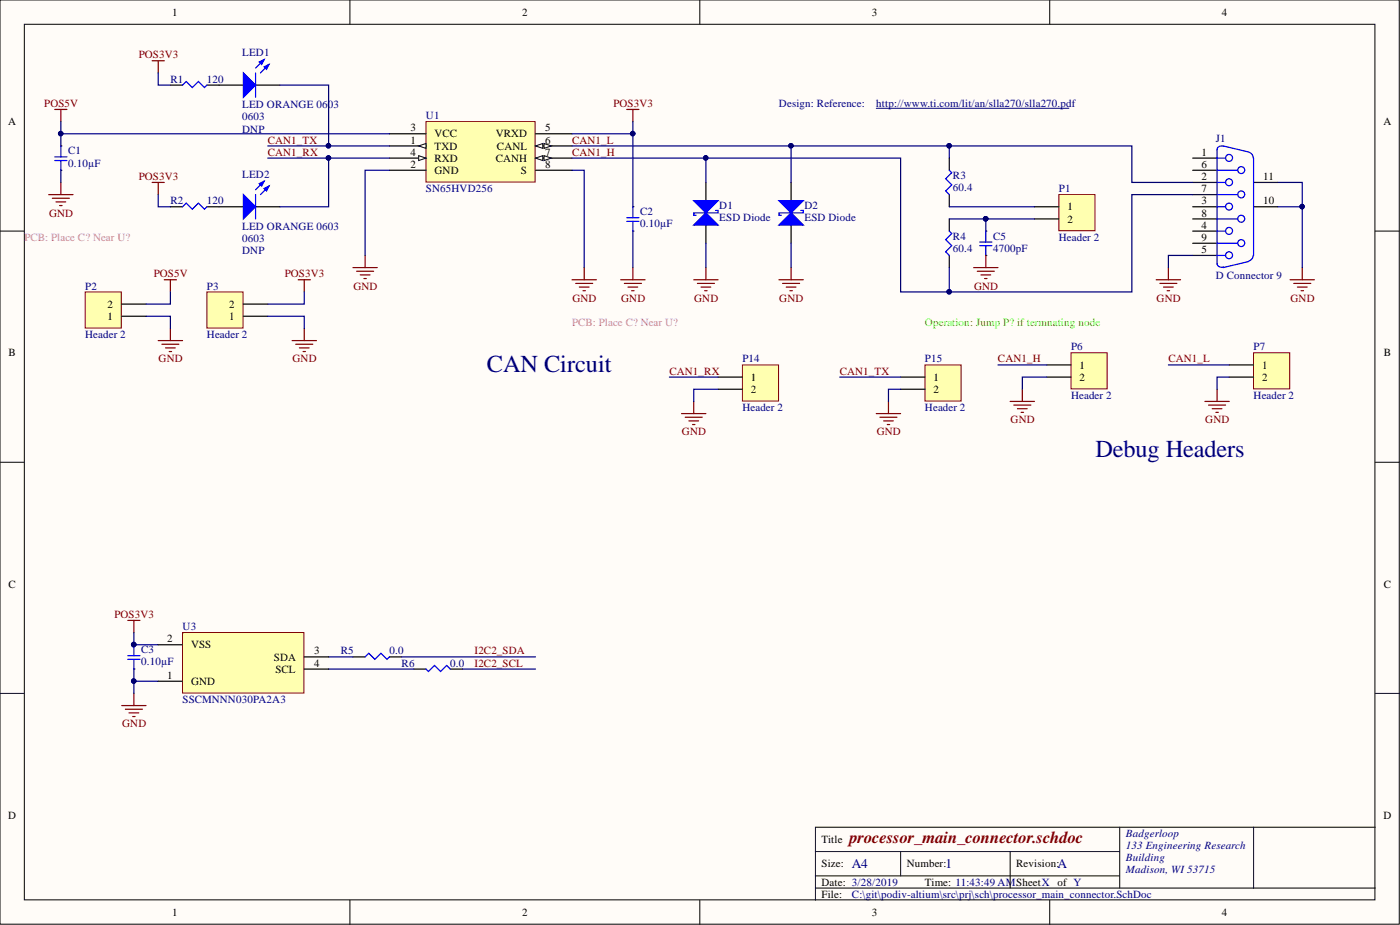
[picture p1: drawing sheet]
<svg xmlns="http://www.w3.org/2000/svg" width="292mm" height="193mm" viewBox="0 0 292 193" stroke-linecap="round" stroke-linejoin="round" font-family="sans-serif">
<g fill="#fffcf8" stroke="#000" stroke-width=".21">
<path d="M0 0h291.9v192.8h-291.9z"/>
<path d="M5.1 5.1h281.8v182.6h-281.8z"/>
</g>
<g fill="none" stroke="#000" stroke-width=".21">
<path d="M73 0v5.1M146 0v5.1M219 0v5.1M0 48.2h5.1M286.9 48.2h5.1M0 96.4h5.1M286.9 96.4h5.1M0 144.7h5.1M286.9 144.7h5.1M170.1 177.6h63.5M187.9 177.6v5.1M210.8 177.6v7.7"/>
<path d="M233.6 172.6v12.7M261.5 172.6h-91.4v15.2M286.9 172.6h-25.4v12.7M73 187.8v5.1M146 187.8v5.1M170.1 185.3h116.8M170.1 182.7h63.5M219 187.8v5.1"/>
</g>
<g fill="none" stroke="#00f" stroke-width=".25">
<path d="M253.9 38.1h1.8M253.9 33h1.8M253.9 35.5h4.3M253.9 31.2v23.9M255.2 30.4l5.3 1.3M255.3 30.5a.93 .93 0 0 0-1.4 .8M260.6 31.8a1.23 1.23 0 0 1 .9 1.2M261.5 33v20.3M253.9 43.1h1.8M253.9 48.2h1.8M253.9 40.6h4.3M253.9 53.3h1.8"/>
<path d="M253.9 45.7h4.3M253.9 50.7h4.3M253.9 55a.99 .99 0 0 0 1.4 .7M260.5 54.6l-5.3 1.2M261.5 53.3a1.23 1.23 0 0 1-.9 1.1"/>
<circle cx="256.4" cy="32.9" r=".72"/>
<circle cx="256.4" cy="38" r=".72"/>
<circle cx="259" cy="35.5" r=".72"/>
<circle cx="256.4" cy="53.2" r=".72"/>
<circle cx="256.4" cy="48.2" r=".72"/>
<circle cx="256.4" cy="43.1" r=".72"/>
<circle cx="259" cy="50.7" r=".72"/>
<circle cx="259" cy="45.6" r=".72"/>
<circle cx="259" cy="40.6" r=".72"/>
</g>
<path d="M248.9 33h5M248.9 38.1h5M248.9 35.5h5M261.5 38.1h5.1M248.9 43.1h5M248.9 48.2h5M248.9 53.3h5M248.9 40.6h5M248.9 45.7h5M248.9 50.7h5M261.5 43.1h5.1" fill="none" stroke="#000" stroke-width=".25"/>
<path d="M88.9 25.4h22.8v12.6h-22.8z" fill="#ffffb0" stroke="#800000" stroke-width=".21"/>
<path d="M81.3 30.4h7.6" fill="none" stroke="#000" stroke-width=".25"/>
<path d="M87.4 30.4l1.5-.5v1.1z" fill="#fffcf8"/>
<path d="M87.4 30.4l1.5-.5v1.1z" fill="none" stroke="#000" stroke-width=".21"/>
<path d="M81.3 35.5h7.6M81.3 27.9h7.6M81.3 33h7.6" fill="none" stroke="#000" stroke-width=".25"/>
<path d="M87.4 32.5l1.5 .5-1.5 .5z" fill="#fffcf8"/>
<path d="M87.4 32.5l1.5 .5-1.5 .5z" fill="none" stroke="#000" stroke-width=".21"/>
<path d="M111.7 27.9h7.6M111.7 30.4h7.6" fill="none" stroke="#000" stroke-width=".25"/>
<path d="M111.7 30.4l1.6-.5v1.1z" fill="#fffcf8"/>
<path d="M111.7 30.4l1.6-.5v1.1z" fill="none" stroke="#000" stroke-width=".21"/>
<path d="M113.5 29.9l1.5 .5-1.5 .6z" fill="#fffcf8"/>
<path d="M113.5 29.9l1.5 .5-1.5 .6z" fill="none" stroke="#000" stroke-width=".21"/>
<path d="M111.7 33h7.6" fill="none" stroke="#000" stroke-width=".25"/>
<path d="M111.7 33l1.6-.5v1z" fill="#fffcf8"/>
<path d="M111.7 33l1.6-.5v1z" fill="none" stroke="#000" stroke-width=".21"/>
<path d="M113.5 32.5l1.5 .5-1.5 .5z" fill="#fffcf8"/>
<path d="M113.5 32.5l1.5 .5-1.5 .5z" fill="none" stroke="#000" stroke-width=".21"/>
<path d="M35.6 17.8h2.5M43.2 17.8h2.5M12.7 30.4h.1M12.7 35.5h.1M111.7 35.5h7.6M147.3 38.1v5M35.6 43.1h2.5M43.2 43.1h2.5M147.3 45.7v5" fill="none" stroke="#000" stroke-width=".25"/>
<g fill="none" stroke="#800000" stroke-width=".25">
<path d="M31.7 12.7h2.6M33 12.7v2.5M11.4 22.8h2.6M12.7 22.8v2.6M12.7 38.1v2.5M31.7 38.1h2.6M33 38.1v2.5M10.2 40.6h5M10.9 41.4h3.6M11.7 42.1h2M12.4 42.9h.6M73.6 55.8h5.1"/>
<path d="M74.4 56.6h3.6M75.2 57.3h2M75.9 58.1h.5M76.2 53.3v2.5M119.3 58.4h5.1M120.1 59.1h3.6M120.9 59.9h2M121.9 55.8v2.6M121.6 60.6h.5"/>
</g>
<path d="M38.1 17.8l.8-.8 1.2 1.3 1.3-1.3 1.3 1.3 .5-.5M11.4 33.5h2.6M11.4 32.7h2.6M12.7 30.4v2.3M12.7 33.5v2M38.1 43.1l.8-.7 1.2 1.2 1.3-1.2 1.3 1.2 .5-.5" fill="none" stroke="#00f" stroke-width=".25"/>
<path d="M144.7 46.9l2.6-2.5 2.5 2.5z" fill="#00f"/>
<path d="M144.7 46.9l2.6-2.5 2.5 2.5zM149.3 43.9h.5v.5h-5.1v.5h.5" fill="none" stroke="#00f" stroke-width=".25"/>
<path d="M144.7 41.9h5.1l-2.5 2.5z" fill="#00f"/>
<path d="M144.7 41.9h5.1l-2.5 2.5z" fill="none" stroke="#00f" stroke-width=".25"/>
<path d="M165.1 38.1v5M165.1 45.7v5" fill="none" stroke="#000" stroke-width=".25"/>
<path d="M162.5 46.9l2.6-2.5 2.5 2.5z" fill="#00f"/>
<path d="M162.5 46.9l2.6-2.5 2.5 2.5zM167.1 43.9h.5v.5h-5.1v.5h.5" fill="none" stroke="#00f" stroke-width=".25"/>
<path d="M162.5 41.9h5.1l-2.5 2.5z" fill="#00f"/>
<path d="M130.8 46.2h2.5M130.8 45.4h2.5M132 43.1v2.3M132 46.2v2M162.5 41.9h5.1l-2.5 2.5z" fill="none" stroke="#00f" stroke-width=".25"/>
<path d="M132 43.1h.1M132 48.2h.1" fill="none" stroke="#000" stroke-width=".25"/>
<path d="M130.8 22.8h2.5M132 22.8v2.6M144.7 58.4h5.1M145.5 59.1h3.6M146.3 59.9h2M147.3 55.8v2.6M162.5 58.4h5.1M163.3 59.1h3.5M164 59.9h2.1M165.1 55.8v2.6M147 60.6h.5M164.8 60.6h.5" fill="none" stroke="#800000" stroke-width=".25"/>
<path d="M220.9 40.6h7.6v7.5h-7.6z" fill="#ffffb0" stroke="#800000" stroke-width=".21"/>
<path d="M198.1 33v2.5M198.1 40.6v2.5M198.1 45.7v2.5M198.1 53.3v2.5M205.7 48.2h.1M205.7 53.3h.1M215.8 43.1h5.1M215.8 45.7h5.1" fill="none" stroke="#000" stroke-width=".25"/>
<path d="M198.1 35.5l.5 .5-1.3 1.3 1.3 1.3-1.3 1.2 .8 .8M198.1 48.2l.5 .5-1.3 1.3 1.3 1.3-1.3 1.2 .8 .8M204.4 51.3h2.6M204.4 50.5h2.6M205.7 48.2v2.3M205.7 51.3v2" fill="none" stroke="#00f" stroke-width=".25"/>
<path d="M203.1 55.8h5.1M203.9 56.6h3.6M204.7 57.3h2M205.4 58.1h.5M205.7 53.3v2.5M241.2 58.4h5.1M242 59.1h3.6M242.8 59.9h2M243.8 55.8v2.6M243.5 60.6h.5" fill="none" stroke="#800000" stroke-width=".25"/>
<path d="M182.8 22.6h40.2" fill="none" stroke="#000080" stroke-width=".21"/>
<path d="M43.2 60.9h7.5v7.5h-7.5z" fill="#ffffb0" stroke="#800000" stroke-width=".21"/>
<path d="M50.8 66h5.1M50.8 63.4h5.1" fill="none" stroke="#000" stroke-width=".25"/>
<path d="M17.8 60.9h7.5v7.5h-7.5z" fill="#ffffb0" stroke="#800000" stroke-width=".21"/>
<path d="M25.4 66h5.1M25.4 63.4h5.1" fill="none" stroke="#000" stroke-width=".25"/>
<g fill="none" stroke="#800000" stroke-width=".25">
<path d="M34.3 58.4h2.5M35.6 58.4v2.5M62.2 58.4h2.6M63.5 58.4v2.5M33 71.1h5.1M33.8 71.8h3.5M34.5 72.6h2.1M35.3 73.3h.5M35.6 68.5v2.6M60.9 71.1h5.1M61.7 71.8h3.6M62.5 72.6h2"/>
<path d="M63.2 73.3h.5M63.5 68.5v2.6"/>
</g>
<path d="M261.5 73.6h7.6v7.5h-7.6z" fill="#ffffb0" stroke="#800000" stroke-width=".21"/>
<path d="M256.5 76.1h5M256.5 78.7h5" fill="none" stroke="#000" stroke-width=".25"/>
<path d="M223.5 73.6h7.5v7.5h-7.5z" fill="#ffffb0" stroke="#800000" stroke-width=".21"/>
<path d="M218.4 76.1h5.1M218.4 78.7h5.1" fill="none" stroke="#000" stroke-width=".25"/>
<path d="M210.8 83.7h5M211.5 84.5h3.6M212.3 85.3h2M213 86h.6M213.3 81.2v2.5M251.4 83.7h5.1M252.2 84.5h3.5M252.9 85.3h2M253.7 86h.5M253.9 81.2v2.5" fill="none" stroke="#800000" stroke-width=".25"/>
<path d="M193 76.1h7.5v7.6h-7.5z" fill="#ffffb0" stroke="#800000" stroke-width=".21"/>
<path d="M187.9 78.7h5.1M187.9 81.2h5.1" fill="none" stroke="#000" stroke-width=".25"/>
<path d="M154.9 76.1h7.5v7.6h-7.5z" fill="#ffffb0" stroke="#800000" stroke-width=".21"/>
<path d="M45.7 17.8h5.1M53.3 17.8h5.1M149.8 78.7h5.1M149.8 81.2h5.1" fill="none" stroke="#000" stroke-width=".25"/>
<g fill="none" stroke="#800000" stroke-width=".25">
<path d="M129.5 58.4h5.1M130.3 59.1h3.5M131 59.9h2.1M132 55.8v2.6M269.2 58.4h5M269.9 59.1h3.6M270.7 59.9h2M271.7 55.8v2.6M131.8 60.6h.5M271.5 60.6h.5M142.2 86.3h5.1M143 87h3.5"/>
<path d="M143.7 87.8h2.1M144.5 88.6h.5M144.7 83.7v2.6M182.8 86.3h5.1M183.6 87h3.5M184.4 87.8h2M185.1 88.6h.5M185.4 83.7v2.6"/>
</g>
<path d="M50.8 15.2l2.5 2.6-2.5 2.5z" fill="#00f"/>
<path d="M50.8 15.2l2.5 2.6-2.5 2.5zM55.1 12.4l-1.8 1.8M56.1 13.4l-1.8 1.8" fill="none" stroke="#00f" stroke-width=".25"/>
<path d="M55.1 13.9l1-.5-.5 1.1z" fill="#00f"/>
<path d="M55.1 13.9l1-.5-.5 1.1z" fill="none" stroke="#00f" stroke-width=".25"/>
<path d="M54.1 12.9l1-.5-.5 1z" fill="#00f"/>
<path d="M53.3 15.2v5.1M54.1 12.9l1-.5-.5 1z" fill="none" stroke="#00f" stroke-width=".25"/>
<path d="M45.7 43.1h5.1M53.3 43.1h5.1" fill="none" stroke="#000" stroke-width=".25"/>
<path d="M50.8 40.6l2.5 2.5-2.5 2.6z" fill="#00f"/>
<path d="M55.1 37.8l-1.8 1.8M56.1 38.8l-1.8 1.8M50.8 40.6l2.5 2.5-2.5 2.6z" fill="none" stroke="#00f" stroke-width=".25"/>
<path d="M55.1 39.3l1-.5-.5 1z" fill="#00f"/>
<path d="M55.1 39.3l1-.5-.5 1z" fill="none" stroke="#00f" stroke-width=".25"/>
<path d="M54.1 38.3l1-.5-.5 1z" fill="#00f"/>
<path d="M54.1 38.3l1-.5-.5 1zM53.3 40.6v5.1M26.7 137.5h2.5M26.7 136.8h2.5M27.9 134.5v2.3M27.9 137.5v2.1M76.2 137l.7-.7 1.3 1.2 1.3-1.2 1.3 1.2 .5-.5M88.9 139.6l.5 .5 1.3-1.3 1.2 1.3 1.3-1.3 .8 .8" fill="none" stroke="#00f" stroke-width=".25"/>
<path d="M26.7 129.4h2.5M27.9 129.4v2.6M25.4 147.2h5.1M26.2 148h3.5M26.9 148.7h2M27.7 149.5h.5M27.9 144.7v2.5" fill="none" stroke="#800000" stroke-width=".25"/>
<path d="M27.9 134.5h.1M27.9 139.6h.1M73.6 137h2.6M81.3 137h2.5M86.3 139.6h2.6M94 139.6h2.5" fill="none" stroke="#000" stroke-width=".25"/>
<g fill="none" stroke="#000080" stroke-width=".25">
<path d="M33 15.2v2.6h2.6M58.4 17.8h10.2v12.6h12.7M12.7 25.4v2.5M12.7 35.5v2.6M55.9 33h12.7M55.9 30.4h12.7M81.3 35.5h-5.1v17.8M81.3 27.9h-68.6v2.5M81.3 33h-12.7v10.1h-10.2M119.3 35.5h2.6v20.3M119.3 30.4h78.8v2.6M119.3 33h68.6v27.9h10.2v-5.1"/>
<path d="M119.3 27.9h12.7M132 25.4v17.7M147.3 33v5.1M165.1 30.4v7.7M198.1 30.4h38.1v7.7h12.7M266.6 38.1h5.1v17.7M33 40.6v2.5h2.6M132 48.2v7.6M147.3 50.7v5.1M165.1 50.7v5.1M198.1 45.7h17.7M198.1 43.1h17.7"/>
<path d="M205.7 45.7v2.5M248.9 40.6h-12.7v20.3h-38.1M248.9 53.3h-5.1v2.5M266.6 43.1h5.1M30.5 66h5.1v2.5M35.6 60.9v2.5h-5.1M55.9 66h7.6v2.5M63.5 60.9v2.5h-7.6M139.7 78.7h10.1M175.2 78.7h12.7M208.2 76.1h10.2M218.4 78.7h-5.1v2.5"/>
<path d="M243.8 76.1h12.7M256.5 78.7h-2.6v2.5M149.8 81.2h-5.1v2.5M187.9 81.2h-2.5v2.5M27.9 132v2.5h5.1M27.9 139.6v2.5M68.6 137h5M68.6 139.6h17.7M83.8 137h27.9M96.5 139.6h15.2M33 142.1h-5.1v2.6"/>
</g>
<g fill="#000080" stroke="#000080" stroke-width=".21">
<circle cx="68.5" cy="30.4" r=".47"/>
<circle cx="12.7" cy="27.9" r=".47"/>
<circle cx="68.5" cy="32.9" r=".47"/>
<circle cx="132" cy="27.9" r=".47"/>
<circle cx="205.6" cy="45.6" r=".47"/>
<circle cx="198" cy="30.4" r=".47"/>
<circle cx="198" cy="60.9" r=".47"/>
<circle cx="147.2" cy="32.9" r=".47"/>
<circle cx="165" cy="30.4" r=".47"/>
<circle cx="271.7" cy="43.1" r=".47"/>
<circle cx="27.9" cy="134.5" r=".47"/>
<circle cx="27.9" cy="142.1" r=".47"/>
</g>
<path d="M38.1 132h25.3v12.6h-25.3z" fill="#ffffb0" stroke="#800000" stroke-width=".21"/>
<path d="M33 134.5h5.1M63.5 137h5.1M63.5 139.6h5.1M33 142.1h5.1" fill="none" stroke="#000" stroke-width=".25"/>
<g font-size="5.1" fill="#000080">
<text x="101.6" y="77.6">CAN Circuit</text>
<text x="228.5" y="95.3">Debug Headers</text>
</g>
<text font-size="3.5" fill="#800000" x="177.2" y="175.9">processor_main_connector.schdoc</text>
<g font-size="2.8" fill="#000080">
<text x="177.8" y="181.1">A4</text>
<text x="197.3" y="181.1">1</text>
<text x="220.7" y="181.1">A</text>
</g>
<g font-size="2.3">
<text x="35.9" y="3.3">1</text>
<text x="108.9" y="3.3">2</text>
<text x="181.9" y="3.3">3</text>
<text x="254.9" y="3.3">4</text>
<text x="1.7" y="26.1">A</text>
<text x="85.7" y="29.9">1</text>
<text x="85.7" y="27.4">3</text>
<text x="90.7" y="28.7">VCC</text>
<text x="103.4" y="28.7">VRXD</text>
<text x="113.8" y="27.4">5</text>
<text x="113.8" y="29.9">6</text>
<text x="288.6" y="26.1">A</text>
<text x="85.7" y="35">2</text>
<text x="85.7" y="32.5">4</text>
<text x="90.7" y="31.2">TXD</text>
<text x="90.7" y="33.7">RXD</text>
<text x="103.4" y="33.7">CANH</text>
<text x="103.7" y="31.2">CANL</text>
<text x="113.8" y="32.5">7</text>
<text x="113.8" y="35">8</text>
<text x="250.7" y="32.5">1</text>
<text x="250.7" y="35">6</text>
<text x="90.7" y="36.3">GND</text>
<text x="108.7" y="36.3">S</text>
<text x="250.7" y="37.6">2</text>
<text x="250.7" y="40.1">7</text>
<text x="263.6" y="37.6">11</text>
<text x="222.7" y="43.9">1</text>
<text x="222.7" y="46.4">2</text>
<text x="250.7" y="42.6">3</text>
<text x="250.7" y="47.7">4</text>
<text x="250.7" y="45.2">8</text>
<text x="263.6" y="42.6">10</text>
<text x="250.7" y="52.8">5</text>
<text x="250.7" y="50.2">9</text>
<text x="22.4" y="64.2">2</text>
<text x="47.8" y="64.2">2</text>
<text x="22.4" y="66.7">1</text>
<text x="47.8" y="66.7">1</text>
<text x="1.8" y="74.4">B</text>
<text x="225.2" y="76.9">1</text>
<text x="263.3" y="76.9">1</text>
<text x="288.7" y="74.4">B</text>
<text x="156.7" y="79.4">1</text>
<text x="156.7" y="82">2</text>
<text x="194.8" y="79.4">1</text>
<text x="194.8" y="82">2</text>
<text x="225.2" y="79.4">2</text>
<text x="263.3" y="79.4">2</text>
<text x="1.8" y="122.6">C</text>
<text x="288.7" y="122.6">C</text>
<text x="34.9" y="134">2</text>
<text x="39.9" y="135.3">VSS</text>
<text x="57.1" y="137.8">SDA</text>
<text x="65.5" y="136.5">3</text>
<text x="34.9" y="141.6">1</text>
<text x="39.9" y="142.9">GND</text>
<text x="57.5" y="140.3">SCL</text>
<text x="65.5" y="139.1">4</text>
<text x="1.7" y="170.8">D</text>
<text x="288.6" y="170.8">D</text>
<text x="171.4" y="175.9">Title</text>
<text x="171.4" y="180.9">Size:</text>
<text x="171.4" y="184.8">Date: 3/28/2019</text>
<text x="189.2" y="180.9">Number:</text>
<text x="193" y="184.8">Time: 11:43:49 AMSheetX</text>
<text x="212" y="180.9">Revision:</text>
<text x="220.7" y="184.8">of Y</text>
<text x="35.9" y="191.1">1</text>
<text x="108.9" y="191.1">2</text>
<text x="171.4" y="187.3">File:</text>
<text x="181.9" y="191.1">3</text>
<text x="254.9" y="191.1">4</text>
</g>
<g font-size="2.3" fill="#000080">
<text x="50.5" y="11.7">LED1</text>
<text x="35.6" y="17.2">R1</text>
<text x="43.2" y="17.2">120</text>
<text x="50.5" y="22.6">LED ORANGE 0603</text>
<text x="162.5" y="22.3">Design: Reference:</text>
<text x="182.8" y="22.3">http://www.ti.com/lit/an/slla270/slla270.pdf</text>
<text x="50.5" y="25.1">0603</text>
<text x="50.5" y="27.7">DNP</text>
<text x="88.9" y="24.9">U1</text>
<text x="253.7" y="29.7">J1</text>
<text x="14.2" y="32.2">C1</text>
<text x="14.2" y="34.8">0.10µF</text>
<text x="50.5" y="37">LED2</text>
<text x="88.9" y="40.1">SN65HVD256</text>
<text x="198.8" y="37.3">R3</text>
<text x="198.8" y="39.8">60.4</text>
<text x="220.9" y="40.1">P1</text>
<text x="35.6" y="42.6">R2</text>
<text x="43.2" y="42.6">120</text>
<text x="50.5" y="48">LED ORANGE 0603</text>
<text x="133.6" y="44.9">C2</text>
<text x="133.6" y="47.5">0.10µF</text>
<text x="150.1" y="43.6">D1</text>
<text x="150.1" y="46.2">ESD Diode</text>
<text x="167.8" y="43.6">D2</text>
<text x="167.8" y="46.2">ESD Diode</text>
<text x="50.5" y="50.5">0603</text>
<text x="50.5" y="53">DNP</text>
<text x="198.8" y="50">R4</text>
<text x="198.8" y="52.5">60.4</text>
<text x="207.2" y="50">C5</text>
<text x="207.2" y="52.5">4700pF</text>
<text x="220.9" y="50.2">Header 2</text>
<text x="253.7" y="58.1">D Connector 9</text>
<text x="17.8" y="60.4">P2</text>
<text x="43.2" y="60.4">P3</text>
<text x="17.8" y="70.5">Header 2</text>
<text x="43.2" y="70.5">Header 2</text>
<text x="154.9" y="75.6">P14</text>
<text x="193" y="75.6">P15</text>
<text x="223.5" y="73.1">P6</text>
<text x="261.5" y="73.1">P7</text>
<text x="223.5" y="83.2">Header 2</text>
<text x="261.5" y="83.2">Header 2</text>
<text x="154.9" y="85.8">Header 2</text>
<text x="193" y="85.8">Header 2</text>
<text x="38.1" y="131.5">U3</text>
<text x="29.5" y="136.3">C3</text>
<text x="71.1" y="136.5">R5</text>
<text x="81.3" y="136.5">0.0</text>
<text x="29.5" y="138.8">0.10µF</text>
<text x="83.8" y="139.1">R6</text>
<text x="94" y="139.1">0.0</text>
<text x="38.1" y="146.7">SSCMNNN030PA2A3</text>
<text x="234.9" y="174.6">Badgerloop</text>
<text x="234.9" y="177.1">133 Engineering Research</text>
<text x="234.9" y="179.7">Building</text>
<text x="234.9" y="182.2">Madison, WI 53715</text>
<text x="177.8" y="187.3">C:\git\podiv-altium\src\prj\sch\processor_main_connector.SchDoc</text>
</g>
<g font-size="2.3" fill="#800000">
<text x="28.9" y="12.2">POS3V3</text>
<text x="9.2" y="22.3">POS5V</text>
<text x="128" y="22.3">POS3V3</text>
<text x="55.9" y="29.9">CAN1_TX</text>
<text x="119.3" y="29.9">CAN1_L</text>
<text x="55.9" y="32.5">CAN1_RX</text>
<text x="119.3" y="32.5">CAN1_H</text>
<text x="28.9" y="37.6">POS3V3</text>
<text x="10.2" y="45.2">GND</text>
<text x="32.1" y="57.9">POS5V</text>
<text x="59.4" y="57.9">POS3V3</text>
<text x="73.7" y="60.4">GND</text>
<text x="119.4" y="62.9">GND</text>
<text x="129.6" y="62.9">GND</text>
<text x="144.8" y="62.9">GND</text>
<text x="162.6" y="62.9">GND</text>
<text x="203.2" y="60.4">GND</text>
<text x="241.3" y="62.9">GND</text>
<text x="269.3" y="62.9">GND</text>
<text x="33.1" y="75.6">GND</text>
<text x="61" y="75.6">GND</text>
<text x="208.2" y="75.6">CAN1_H</text>
<text x="243.8" y="75.6">CAN1_L</text>
<text x="139.7" y="78.2">CAN1_RX</text>
<text x="175.2" y="78.2">CAN1_TX</text>
<text x="210.8" y="88.3">GND</text>
<text x="251.5" y="88.3">GND</text>
<text x="142.3" y="90.9">GND</text>
<text x="182.9" y="90.9">GND</text>
<text x="23.9" y="128.9">POS3V3</text>
<text x="99" y="136.5">I2C2_SDA</text>
<text x="99" y="139.1">I2C2_SCL</text>
<text x="25.5" y="151.8">GND</text>
</g>
<g font-size="2.3" fill="#f0f">
<text x="5.1" y="50.2">PCB: Place C? Near U?</text>
<text x="119.3" y="68">PCB: Place C? Near U?</text>
</g>
<text font-size="2.3" fill="#0f0" x="193" y="68">Operation: Jump P? if termnating node</text>
</svg>
